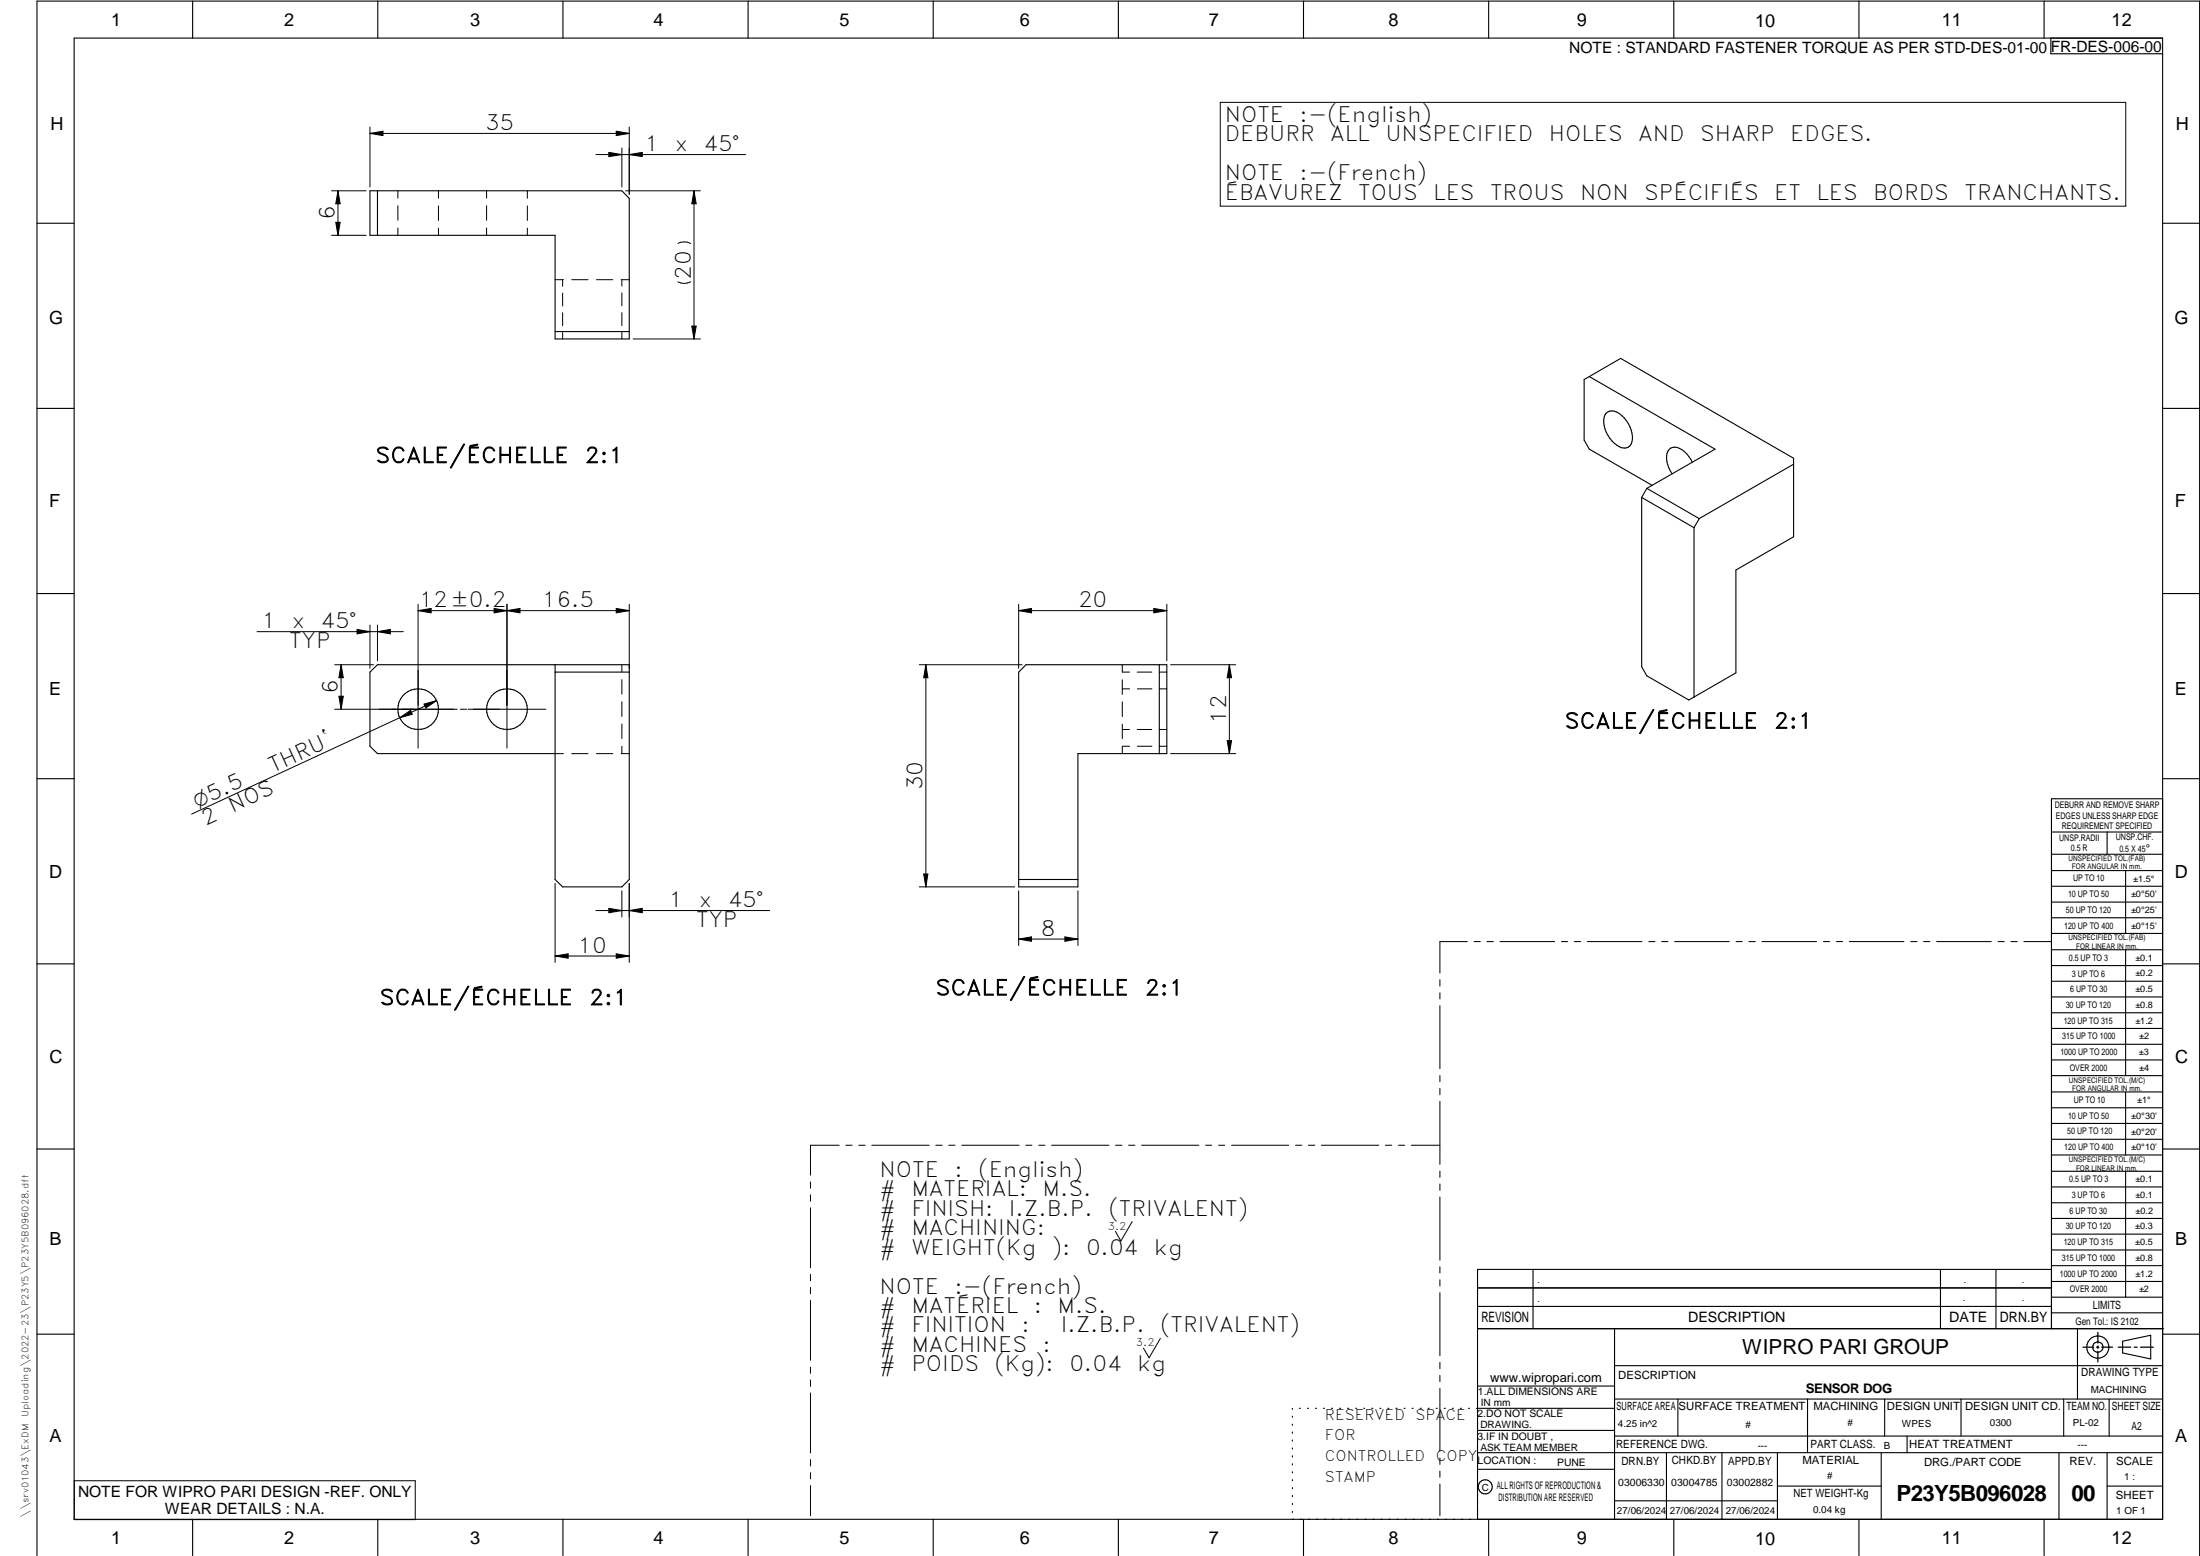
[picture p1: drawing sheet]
<svg xmlns="http://www.w3.org/2000/svg" width="594mm" height="420mm" viewBox="0 0 594 420" stroke-linecap="round" stroke-linejoin="round" font-family="sans-serif">
<g fill="none" stroke="#000" stroke-width=".3">
<path d="M20 10.3h564v400h-564zM52 .3v10M102 .3v10M152 .3v10M202 .3v10M252 .3v10M302 .3v10M352 .3v10M402 .3v10M452 .3v10M502 .3v10M552 .3v10"/>
<path d="M553.8 10.3v4.2h30.2M99.9 51.5h68l2 2.1v37.9h-20v-28h-50zM101.9 51.5v12M10 60.3h10M584 60.3h10M149.9 89.5h20M10 110.3h10M429.2 101.7l8.4-4.9 46.7 26.9v21.2l-15.5 9v27.8l-11.4 6.5M429.2 101.7l-1.4 .8v16.3l1.4 2.5 16.9 9.8M429.2 101.7l33.9 19.6-18.4 10.6M433.7 111.5a2.92 2.92 0 0 1 4.2 .7 7.4 7.4 0 0 1 2.6 7.7 2.37 2.37 0 0 1-3.9 .3 7.6 7.6 0 0 1-3.2-8.2zM584 110.3h10"/>
<path d="M443.3 134.3l14.1 8.2M443.3 134.3v45.7l1.4 2.5 11.4 6.5 1.3-.8M444.7 131.9l14.1 8.1M444.7 131.9l-1.4 2.4M457 124.8a6.5 6.5 0 0 0-4.8-4.1 2.4 2.4 0 0 0-2.2 3.1l.6 2.5 .9 1.6M484.3 125.3l-25.5 14.7M457.4 142.5v45.7M458.8 140l-1.4 2.5M10 160.3h10M149.9 179.5v58l2 2h16l2-2v-58h-68l-2 2v20l2 2h48M277.1 179.5h38v24h-24v36h-16v-58zM313 179.5v24"/>
<path d="M584 160.3h10M149.9 181.5h20M10 210.3h10M584 215.7h-30v143.1M584 210.3h10M275.1 237.5h16M554 224.7h30M554 230.7h30M554 235.1h30M554 239.3h30M569 224.7v6M574 235.1v17"/>
<path d="M554 243.6h30M554 247.8h30M554 252.1h30M554 256.5h30M574 256.5v33.9M10 260.3h10M554 260.7h30M554 265h30M554 269.2h30M554 273.5h30M554 277.7h30M584 260.3h10"/>
<path d="M554 282h30M554 286.2h30M554 290.4h30M554 294.9h30M554 299.1h30M574 294.9v17M10 310.3h10M554 303.4h30M554 307.6h30M554 311.9h30M554 316.3h30M574 316.3v34"/>
<path d="M584 310.3h10M554 320.5h30M554 324.8h30M554 329h30M554 333.2h30M554 337.5h30M399 358.8h185.2M399 352.8h155M399 347.8h155M414 342.8v16M436 358.8v51.5M524 342.8v16"/>
<path d="M539 342.8v16M554 341.8h30M554 346h30M554 350.3h30M554 354.5h30M554 342.8h-155v67.5M561 358.8v19M10 360.3h10M399 374.3h37M436 377.8h148M453.1 377.8v10M488.1 377.8v14.5"/>
<path d="M508.9 377.8v10M529.5 377.8v10M557.3 377.8v10M569.5 377.8v10M573.2 362.2l7.6-1.6v6.3l-7.6-1.6zM584 368.8h-148M584 360.3h10M349 380.3v.3M349 382.4v.3M349 384.6v.3M349 386.7v.3M349 388.8v.3"/>
<path d="M349 391v.3M349 393.1v.3M349 395.3v.3M349 397.4v.3M349 399.5v.3M350.9 380.3h.2M353.1 380.3h.2M355.2 380.3h.3M357.4 380.3h.3M359.6 380.3h.3M361.7 380.3h.3M363.9 380.3h.3"/>
<path d="M366.1 380.3h.3M368.3 380.3h.2M370.4 380.3h.3M372.6 380.3h.3M374.8 380.3h.3M376.9 380.3h.4M379.1 380.3h.3M381.3 380.3h.3M383.4 380.3h.4M385.6 380.3h.3M387.8 380.3h.3M390 380.3h.3"/>
<path d="M392.2 380.3h.3M394.3 380.3h.3M396.5 380.3h.3M398.7 380.3h37.3M399 396.7h37M399 392.3h185M399 386.2h37M436 387.8h148M450 392.3v18M465 392.3v18M480 392.3v18M508 392.3v18"/>
<path d="M515 387.8v4.5M556 392.3v18M569 392.3v18M52 410.3v9.7M102 410.3v9.7M152 410.3v9.7M202 410.3v9.7M252 410.3v9.7M302 410.3v9.7M349 401.7v.3M349 403.8v.4M349 406v.3"/>
<path d="M349 408.1v.3M352 410.3v9.7M402 410.3v9.7M436 405.3h44M452 410.3v9.7M480 401.3h28M502 410.3v9.7M552 410.3v9.7M569 401.3h15M10 420v-419.7h584v419.7"/>
<circle cx="112.9" cy="191.5" r="5.5"/>
<circle cx="136.9" cy="191.5" r="5.5"/>
<circle cx="566.5" cy="363.7" r="1.39"/>
<circle cx="566.5" cy="363.8" r="3"/>
<circle cx="401.1" cy="401.5" r="1.9"/>
</g>
<g fill="none" stroke="#000" stroke-width=".27">
<path d="M99.9 34.3v16.2M99.9 36l3.5-.6v1.2zM99.9 36h70M166.4 35.4l3.5 .6-3.5 .6zM167.9 40v10.5M169.9 34.3v18.2M329.5 27.6h244.5v28.1h-244.5zM89.5 51.5h9.4M91.3 51.5v12M91.3 51.5l.6 3.5h-1.2zM107.4 51.5v2M107.4 55.5v4"/>
<path d="M118.4 51.5v2.1M118.4 55.6v3.9M131.4 51.5v2M131.4 55.5v4M142.4 51.5v2.1M142.4 55.6v3.9M160.9 41.7h40.5M164.4 41.1l3.5 .6-3.5 .6zM168.9 51.5h20.2M169.9 41.7l3.5-.6v1.2zM187.4 51.5v40M187.4 51.5l.6 3.5h-1.2z"/>
<path d="M89.5 63.5h9.4M90.7 60h1.2l-.6 3.5zM107.4 61.6v1.9M118.4 61.6v1.9M131.4 61.6v1.9M142.4 61.6v1.9M149.9 75.5h2.2M151.9 75.5v1.8M151.9 79.1v3.5M154.4 75.5h4.4M161.1 75.5h4.4M167.7 75.5h2.2"/>
<path d="M167.9 75.5v1.8M167.9 79.1v3.5M183 76.1a3.8 3.8 0 0 0 3.5 0M186.5 65.7a3.8 3.8 0 0 0-3.5 0M151.9 84.5v3.5M151.9 89.8v1.7M167.9 84.4v3.5M167.9 89.7v1.8M171 91.5h18.1M186.8 88.1h1.2l-.6 3.4zM69.4 170.6h39.5M90.4 179.5h10.5"/>
<path d="M92.1 179.5l.6 3.5h-1.2zM92.1 179.5v12M96.4 170l3.5 .6-3.5 .6zM99.9 168.8v11.7M101.9 170.6l3.5-.6v1.2zM101.9 168.8v9.6M112.9 163.2v38.8M112.9 164.9l3.5-.6v1.2zM112.9 164.9h57M133.4 164.3v1.2l7-1.2v1.2zM136.9 163.2v38.8M166.4 164.3l3.5 .6-3.5 .6z"/>
<path d="M167.9 179.5v1.9M169.9 163.2v17.3M248.2 179.5h27.8M250 179.5v60M250 179.5l.6 3.5h-1.2zM275.1 164.9l3.4-.6v1.2zM275.1 163.2v17.3M275.1 164.9h40M303.1 179.5v2h1.9M311.6 164.3l3.5 .6-3.5 .6zM315.1 163.2v15.2M316.1 179.5h17.6"/>
<path d="M332 179.5l.6 3.5h-1.2zM332 179.5v24M90.4 191.5h33M91.5 188h1.2l-.6 3.5zM107.9 193.8l3-2 .4 1.1zM114.5 190.1l3.4-.9-2.9 2zM117.9 189.2l-66.2 30.6M124.3 191.5h1.7M126.4 191.5h21M167.9 183.5v4M167.9 189.5v4M167.9 195.5v3.9"/>
<path d="M303.1 183.6v3.9M303.1 189.5v4M303.1 195.5v4M303.1 197h1.9M303.1 186h1.9M307.1 181.5h3.9M307.1 197h3.9M307.1 186h4M313 181.5h2.1M313 197h2.1M313.1 186h2M331.4 200h1.2l-.6 3.5z"/>
<path d="M149.9 203.5h2.2M154.4 203.5h4.4M161.1 203.5h4.4M167.7 203.5h2.2M167.9 201.5v2M303.1 201.5v2M303.1 201.5h1.9M307.1 201.5h4M313.1 201.5h2M316.1 203.5h17.6M149.9 238.5v21.4M169.9 238.5v21.4"/>
<path d="M248.2 239.5h25.8M249.4 236h1.2l-.6 3.5zM149.9 258.1l3.5-.5v1.1zM149.9 258.1h20M160.9 245.9h46.9M164.4 245.3l3.5 .6-3.5 .6zM166.4 257.6l3.5 .5-3.5 .6zM167.9 240.5v7.1M169.9 245.9l3.5-.6v1.2zM275.1 253.6l3.4-.6v1.2zM275.1 253.6h16M275.1 240.5v14.8"/>
<path d="M287.6 253l3.5 .6-3.5 .6zM291.1 240.5v14.8M396.2 254.3h-7.4v8.5M398.1 254.3h1.6M401.5 254.3h1.8M405 254.3h14.8M421.6 254.3h1.7M425.1 254.3h1.7M428.6 254.3h14.8M445.2 254.3h1.7M448.7 254.3h1.7M452.2 254.3h14.8"/>
<path d="M468.8 254.3h1.7M472.3 254.3h1.7M475.8 254.3h14.8M492.4 254.3h1.7M495.8 254.3h1.8M499.4 254.3h14.7M516 254.3h1.6M519.4 254.3h1.8M522.9 254.3h14.8M539.5 254.3h1.7M543 254.3h1.7M546.5 254.3h7.4"/>
<path d="M388.8 264.5v1.8M388.8 268.1v1.6M388.8 271.6v17M388.8 290.4v1.7M388.8 293.9v1.7M388.8 297.4v17M218.9 319.2v1.6M226.6 309.2h-7.7v8.1M228.4 309.2h1.7M231.9 309.2h1.7M235.4 309.2h15.5M252.7 309.2h1.7"/>
<path d="M256.2 309.2h1.7M259.7 309.2h15.5M277 309.2h1.7M280.5 309.2h1.7M284 309.2h15.5M301.2 309.2h1.8M304.8 309.2h1.7M308.3 309.2h15.5M325.5 309.2h1.7M329.1 309.2h1.6M332.6 309.2h15.4M349.8 309.2h1.7"/>
<path d="M353.3 309.2h1.7M356.8 309.2h15.5M374.1 309.2h1.7M377.6 309.2h1.7M381.1 309.2h7.7M388.8 316.2v1.7M388.8 319.7v1.7M218.9 322.6v1.8M218.9 326.1v16.2M305.7 329.9l-3 5.2-1.5-2.6M388.8 323.2v17.1M218.9 344.1v1.8"/>
<path d="M218.9 347.6v1.7M218.9 351.2v16.1M388.8 342.1v1.6M388.8 345.6v1.7M388.8 349v17.1M218.9 369.1v1.7M218.9 372.6v1.8M218.9 376.1v16.2M313.3 361.4l-3 5.2-1.5-2.6M388.8 367.9v1.7M388.8 371.4v1.7M388.8 374.9v17"/>
<path d="M20.1 399.8h92v10.5h-92zM218.9 394.1v1.8M218.9 397.6v1.7M388.8 393.7v1.7M388.8 397.2v1.7M218.9 401.2v8.1M388.8 400.7v8.6"/>
</g>
<path d="M566.5 359.7v3M562.5 363.8h2.9M566.1 363.8h.7M566.5 363.4v.7M566.5 364.9v2.8M567.6 363.8h2.9M572 363.8h3.4M576.3 363.8h.8M578 363.8h3.5" fill="none" stroke="#000" stroke-width=".34"/>
<g fill="#000">
<path d="M99.9 36l3.5-.6v1.2zM166.4 35.4l3.5 .6-3.5 .6zM91.3 51.5l.6 3.5h-1.2zM164.4 41.1l3.5 .6-3.5 .6zM169.9 41.7l3.5-.6v1.2zM187.4 51.5l.6 3.5h-1.2zM90.7 60h1.2l-.6 3.5zM186.8 88.1h1.2l-.6 3.4zM96.4 170l3.5 .6-3.5 .6zM101.9 170.6l3.5-.6v1.2zM112.9 164.9l3.5-.6v1.2zM133.4 164.3l3.5 .6-3.5 .6z"/>
<path d="M136.9 164.9l3.5-.6v1.2zM166.4 164.3l3.5 .6-3.5 .6zM275.1 164.9l3.4-.6v1.2zM311.6 164.3l3.5 .6-3.5 .6zM92.1 179.5l.6 3.5h-1.2zM91.5 188h1.2l-.6 3.5zM107.9 193.8l3-2 .4 1.1zM114.5 190.1l3.4-.9-2.9 2zM250 179.5l.6 3.5h-1.2zM332 179.5l.6 3.5h-1.2zM331.4 200h1.2l-.6 3.5zM249.4 236h1.2l-.6 3.5z"/>
<path d="M149.9 258.1l3.5-.5v1.1zM164.4 245.3l3.5 .6-3.5 .6zM166.4 257.6l3.5 .5-3.5 .6zM169.9 245.9l3.5-.6v1.2zM275.1 253.6l3.4-.6v1.2zM287.6 253l3.5 .6-3.5 .6z"/>
</g>
<g font-size="6">
<text x="512.1" y="405.2">P23Y5B096028</text>
<text x="559.4" y="405.2">00</text>
</g>
<g font-size="5.7">
<text x="131" y="35.1">35</text>
<text x="330.7" y="32.9">NOTE</text>
<text x="350.9" y="32.9">:-(English)</text>
<text x="174.1" y="40.9">1</text>
<text x="182.2" y="40.9">x</text>
<text x="190" y="40.9">45°</text>
<text x="330.7" y="38.1">DEBURR</text>
<text x="359.2" y="38.1">ALL</text>
<text x="374.1" y="38.1">UNSPECIFIED</text>
<text x="418.2" y="38.1">HOLES</text>
<text x="442.4" y="38.1">AND</text>
<text x="459.1" y="38.1">SHARP</text>
<text x="483.4" y="38.1">EDGES.</text>
<text x="330.7" y="48.6">NOTE</text>
<text x="330.7" y="53.9">ÉBAVUREZ</text>
<text x="350.9" y="48.6">:-(French)</text>
<text x="366.7" y="53.9">TOUS</text>
<text x="387" y="53.9">LES</text>
<text x="402.4" y="53.9">TROUS</text>
<text x="426.7" y="53.9">NON</text>
<text x="444" y="53.9">SPÉCIFIÉS</text>
<text x="479.1" y="53.9">ET</text>
<text x="490.5" y="53.9">LES</text>
<text x="505.9" y="53.9">BORDS</text>
<text x="530.5" y="53.9">TRANCHANTS.</text>
<text x="90.4" y="59.5" transform="rotate(-90 90.4 59.5)">6</text>
<text x="186.5" y="75.5" transform="rotate(-90 186.5 75.5)">20</text>
<text x="101.4" y="125">SCALE/ÉCHELLE</text>
<text x="157.9" y="125">2:1</text>
<text x="113.1" y="164">12±0.2</text>
<text x="146.3" y="164">16.5</text>
<text x="291.1" y="164">20</text>
<text x="70.6" y="169.7">1</text>
<text x="78.8" y="169.7">x</text>
<text x="86.6" y="169.7">45°</text>
<text x="78.1" y="174.9">TYP</text>
<text x="91.2" y="187.5" transform="rotate(-90 91.2 187.5)">6</text>
<text x="331.1" y="195.5" transform="rotate(-90 331.1 195.5)">12</text>
<text x="422.5" y="196.7">SCALE/ÉCHELLE</text>
<text x="479.1" y="196.7">2:1</text>
<text x="73.7" y="208.7" transform="rotate(-25 73.7 208.7)">THRU`</text>
<text x="249.1" y="213.4" transform="rotate(-90 249.1 213.4)">30</text>
<text x="62.8" y="219.5" transform="rotate(-25 62.8 219.5)">NOS</text>
<text x="55.5" y="222.9" transform="rotate(-25 55.5 222.9)">2</text>
<text x="180.5" y="245">1</text>
<text x="188.7" y="245">x</text>
<text x="196.5" y="245">45°</text>
<text x="188" y="250.2">TYP</text>
<text x="155.9" y="257.3">10</text>
<text x="281.1" y="252.7">8</text>
<text x="252.6" y="268.7">SCALE/ÉCHELLE</text>
<text x="309.2" y="268.7">2:1</text>
<text x="102.5" y="271.4">SCALE/ÉCHELLE</text>
<text x="159.1" y="271.4">2:1</text>
<text x="237.5" y="317.8">NOTE</text>
<text x="257.7" y="317.8">:</text>
<text x="264.1" y="317.8">(English)</text>
<text x="237.5" y="323">#</text>
<text x="246.1" y="323">MATERIAL:</text>
<text x="281.5" y="323">M.S.</text>
<text x="237.5" y="328.3">#</text>
<text x="246.1" y="328.3">FINISH:</text>
<text x="272.4" y="328.3">I.Z.B.P.</text>
<text x="299.3" y="328.3">(TRIVALENT)</text>
<text x="237.5" y="333.5">#</text>
<text x="246.1" y="333.5">MACHINING:</text>
<text x="237.5" y="338.8">#</text>
<text x="246.1" y="338.8">WEIGHT(Kg</text>
<text x="284" y="338.8">):</text>
<text x="293.3" y="338.8">0.04</text>
<text x="311.6" y="338.8">kg</text>
<text x="237.5" y="349.3">NOTE</text>
<text x="257.7" y="349.3">:-(French)</text>
<text x="237.5" y="354.5">#</text>
<text x="237.5" y="359.8">#</text>
<text x="246.1" y="359.8">FINITION</text>
<text x="246.1" y="354.5">MATÉRIEL</text>
<text x="275.8" y="359.8">:</text>
<text x="279.2" y="354.5">:</text>
<text x="285.6" y="354.5">M.S.</text>
<text x="286.4" y="359.8">I.Z.B.P.</text>
<text x="313.3" y="359.8">(TRIVALENT)</text>
<text x="237.5" y="365">#</text>
<text x="246.1" y="365">MACHINES</text>
<text x="281.5" y="365">:</text>
<text x="237.5" y="370.3">#</text>
<text x="246.1" y="370.3">POIDS</text>
<text x="268.5" y="370.3">(Kg):</text>
<text x="288.8" y="370.3">0.04</text>
<text x="307.1" y="370.3">kg</text>
</g>
<text font-size="5.6" x="470.5" y="365.5">WIPRO PARI GROUP</text>
<text font-size="5.4" x="53.2" y="218.1" transform="rotate(-25 53.2 218.1)">O5.5</text>
<g font-size="4.9">
<text x="30" y="6.9">1</text>
<text x="76.7" y="6.9">2</text>
<text x="127" y="6.9">3</text>
<text x="176.5" y="6.9">4</text>
<text x="226.7" y="6.9">5</text>
<text x="275.4" y="6.9">6</text>
<text x="326.4" y="6.9">7</text>
<text x="375" y="6.9">8</text>
<text x="425.8" y="6.9">9</text>
<text x="473.9" y="7.3">10</text>
<text x="524.3" y="6.9">11</text>
<text x="570.2" y="6.9">12</text>
<text x="13.6" y="35.1">H</text>
<text x="587.6" y="35.1">H</text>
<text x="13.2" y="87.5">G</text>
<text x="587.2" y="87.5">G</text>
<text x="13.2" y="137">F</text>
<text x="587.2" y="137">F</text>
<text x="13.2" y="187.6">E</text>
<text x="587.2" y="187.6">E</text>
<text x="13.2" y="237">D</text>
<text x="587.2" y="237">D</text>
<text x="13.4" y="287.1">C</text>
<text x="587.4" y="287.1">C</text>
<text x="13.4" y="336.2">B</text>
<text x="587.4" y="336.2">B</text>
<text x="13.4" y="389.3">A</text>
<text x="587.4" y="389.3">A</text>
<text x="30" y="416.9">1</text>
<text x="76.7" y="416.9">2</text>
<text x="127" y="416.9">3</text>
<text x="176.5" y="416.9">4</text>
<text x="226.7" y="416.9">5</text>
<text x="275.4" y="416.9">6</text>
<text x="326.4" y="416.9">7</text>
<text x="375" y="416.9">8</text>
<text x="425.8" y="416.9">9</text>
<text x="473.9" y="417.3">10</text>
<text x="524.3" y="416.9">11</text>
<text x="570.2" y="416.9">12</text>
</g>
<g font-size="4.2">
<text x="423.7" y="14.3">NOTE : STANDARD FASTENER TORQUE AS PER STD-DES-01-00</text>
<text x="553.8" y="14">FR-DES-006-00</text>
<text x="21.1" y="404.3">NOTE FOR WIPRO PARI DESIGN -REF. ONLY</text>
<text x="44.5" y="408.8">WEAR DETAILS : N.A.</text>
</g>
<g font-size="3.9">
<text x="400" y="357.1">REVISION</text>
<text x="455.9" y="357.1">DESCRIPTION</text>
<text x="526.4" y="357.1">DATE</text>
<text x="540" y="357.1">DRN.BY</text>
<text x="357.8" y="383.3">RESERVED</text>
<text x="382.3" y="383.3">SPACE</text>
<text x="357.8" y="388.9">FOR</text>
<text x="357.8" y="394.5">CONTROLLED</text>
<text x="387.8" y="394.5">COPY</text>
<text x="357.8" y="400">STAMP</text>
</g>
<text font-size="3.6" x="487.6" y="376.1">SENSOR DOG</text>
<text font-size="3.5" x="402.4" y="373.3">www.wipropari.com</text>
<g font-size="3.1">
<text x="565.1" y="353.5">LIMITS</text>
<text x="562" y="371.7">DRAWING TYPE</text>
<text x="437" y="372.3">DESCRIPTION</text>
<text x="436.5" y="380.8">SURFACE AREA</text>
<text x="453.3" y="380.8">SURFACE TREATMENT</text>
<text x="489.7" y="380.8">MACHINING</text>
<text x="509.5" y="380.8">DESIGN UNIT</text>
<text x="530.6" y="380.8">DESIGN UNIT CD.</text>
<text x="558" y="380.6">TEAM NO.</text>
<text x="570.3" y="380.7">SHEET SIZE</text>
<text x="575.6" y="386.1">A2</text>
<text x="436.4" y="391.1">REFERENCE DWG.</text>
<text x="437.8" y="395.5">DRN.BY</text>
<text x="451.4" y="395.4">CHKD.BY</text>
<text x="466.6" y="395.5">APPD.BY</text>
<text x="486.7" y="395.4">MATERIAL</text>
<text x="488.9" y="390.9">PART CLASS.</text>
<text x="515.6" y="390.9">HEAT TREATMENT</text>
<text x="519.6" y="395.9">DRG./PART CODE</text>
<text x="558.9" y="395.5">REV.</text>
<text x="571.4" y="395.6">SCALE</text>
<text x="484.3" y="404.2">NET WEIGHT-Kg</text>
<text x="571.4" y="404.7">SHEET</text>
</g>
<text font-size="3" x="579.5" y="230.1">°</text>
<g font-size="2.8">
<text x="299.1" y="332.1">3.2</text>
<text x="560.4" y="357.7">Gen Tol.: IS 2102</text>
<text x="306.7" y="363.6">3.2</text>
<text x="399.1" y="376.6">1.ALL DIMENSIONS ARE</text>
<text x="399" y="382.7">2.DO NOT SCALE</text>
<text x="399" y="388.7">3.IF IN DOUBT ,</text>
<text x="399" y="395.4">LOCATION :</text>
<text x="420.5" y="396">PUNE</text>
<text x="404.2" y="402">ALL RIGHTS OF REPRODUCTION &amp;</text>
<text x="437" y="401.2">03006330</text>
<text x="451.3" y="401.2">03004785</text>
<text x="466.3" y="401.2">03002882</text>
<text x="404.7" y="405.4">DISTRIBUTION ARE RESERVED</text>
</g>
<g font-size="2.7">
<text x="564.6" y="376.2">MACHINING</text>
<text x="399.9" y="379.7">IN mm</text>
<text x="399.7" y="385.7">DRAWING.</text>
<text x="436.9" y="385.4">4.25 in^2</text>
<text x="471.4" y="385.5">#</text>
<text x="498.9" y="385">#</text>
<text x="513.6" y="385.3">WPES</text>
<text x="537.3" y="385.1">0300</text>
<text x="559.7" y="385.1">PL-02</text>
<text x="399.7" y="391.8">ASK TEAM MEMBER</text>
<text x="474.6" y="391.2">---</text>
<text x="508.7" y="391.2">B</text>
<text x="561" y="391.1">---</text>
<text x="493.4" y="399.5">#</text>
<text x="573.6" y="399.7">1 :</text>
<text x="400.1" y="402.5">C</text>
<text x="436.6" y="408.7">27/06/2024</text>
<text x="450.9" y="408.8">27/06/2024</text>
<text x="466" y="408.9">27/06/2024</text>
<text x="489.6" y="408.5">0.04 kg</text>
<text x="571.4" y="408.7">1 OF 1</text>
</g>
<g font-size="2.5">
<text x="554.9" y="218.3">DEBURR AND REMOVE SHARP</text>
<text x="555.2" y="221">EDGES UNLESS SHARP EDGE</text>
<text x="556.1" y="227.1">UNSP.RADII</text>
<text x="556.8" y="223.8">REQUIREMENT SPECIFIED</text>
<text x="571.4" y="226.9">UNSP.CHF.</text>
<text x="559.2" y="229.9">0.5 R</text>
<text x="572.3" y="230.1">0.5 X 45</text>
<text x="559.8" y="238">UP TO 10</text>
<text x="576.1" y="238.1">±1.5°</text>
<text x="558.5" y="242.2">10 UP TO 50</text>
<text x="575.5" y="242.3">±0°50'</text>
<text x="557.4" y="250.7">120 UP TO 400</text>
<text x="557.9" y="246.5">50 UP TO 120</text>
<text x="575.5" y="250.7">±0°15'</text>
<text x="575.5" y="246.5">±0°25'</text>
<text x="558.7" y="259.4">0.5 UP TO 3</text>
<text x="559.5" y="263.7">3 UP TO 6</text>
<text x="576.6" y="263.6">±0.2</text>
<text x="576.6" y="259.4">±0.1</text>
<text x="559" y="267.9">6 UP TO 30</text>
<text x="576.6" y="267.9">±0.5</text>
<text x="557.8" y="272.2">30 UP TO 120</text>
<text x="576.6" y="272.2">±0.8</text>
<text x="556.9" y="280.7">315 UP TO 1000</text>
<text x="557.3" y="276.4">120 UP TO 315</text>
<text x="576.6" y="276.4">±1.2</text>
<text x="577.7" y="280.7">±2</text>
<text x="556.4" y="284.9">1000 UP TO 2000</text>
<text x="577.6" y="284.9">±3</text>
<text x="558.9" y="289.2">OVER 2000</text>
<text x="577.7" y="289.3">±4</text>
<text x="560" y="297.9">UP TO 10</text>
<text x="577.1" y="297.9">±1°</text>
<text x="558.5" y="302.1">10 UP TO 50</text>
<text x="575.5" y="302.1">±0°30'</text>
<text x="557.4" y="310.6">120 UP TO 400</text>
<text x="558.2" y="306.3">50 UP TO 120</text>
<text x="575.5" y="310.6">±0°10'</text>
<text x="575.5" y="306.4">±0°20'</text>
<text x="558.8" y="319.2">0.5 UP TO 3</text>
<text x="559.4" y="323.4">3 UP TO 6</text>
<text x="576.6" y="319.2">±0.1</text>
<text x="576.6" y="323.5">±0.1</text>
<text x="558.9" y="327.7">6 UP TO 30</text>
<text x="576.7" y="327.7">±0.2</text>
<text x="557.8" y="332">30 UP TO 120</text>
<text x="576.6" y="332">±0.3</text>
<text x="556.8" y="340.5">315 UP TO 1000</text>
<text x="557.3" y="336.3">120 UP TO 315</text>
<text x="576.6" y="336.3">±0.5</text>
<text x="576.6" y="340.5">±0.8</text>
<text x="415.2" y="346.4">.</text>
<text x="530.3" y="346.5">.</text>
<text x="545.9" y="346.4">.</text>
<text x="556.2" y="344.7">1000 UP TO 2000</text>
<text x="576.6" y="344.7">±1.2</text>
<text x="415.2" y="351.5">.</text>
<text x="530" y="351.3">.</text>
<text x="545.9" y="351.4">.</text>
<text x="558.9" y="349">OVER 2000</text>
<text x="577.6" y="349">±2</text>
</g>
<g font-size="2.4">
<text x="7.7" y="382.7" transform="rotate(-90 7.7 382.7)">Uploading\2022-23\P23Y5\P23Y5B096028.dft</text>
<text x="7.7" y="409.8" transform="rotate(-90 7.7 409.8)">\\srv01043\ExDM</text>
</g>
<g font-size="2.1">
<text x="558.5" y="232.4">UNSPECIFIED TOL.(FAB)</text>
<text x="559.5" y="234.7">FOR ANGULAR IN mm.</text>
<text x="558.6" y="253.9">UNSPECIFIED TOL.(FAB)</text>
<text x="560.7" y="256.3">FOR LINEAR IN mm.</text>
<text x="558.7" y="292.3">UNSPECIFIED TOL.(M/C)</text>
<text x="559.6" y="294.7">FOR ANGULAR IN mm.</text>
<text x="558.7" y="313.7">UNSPECIFIED TOL.(M/C)</text>
<text x="560.6" y="316.1">FOR LINEAR IN mm.</text>
</g>
</svg>
